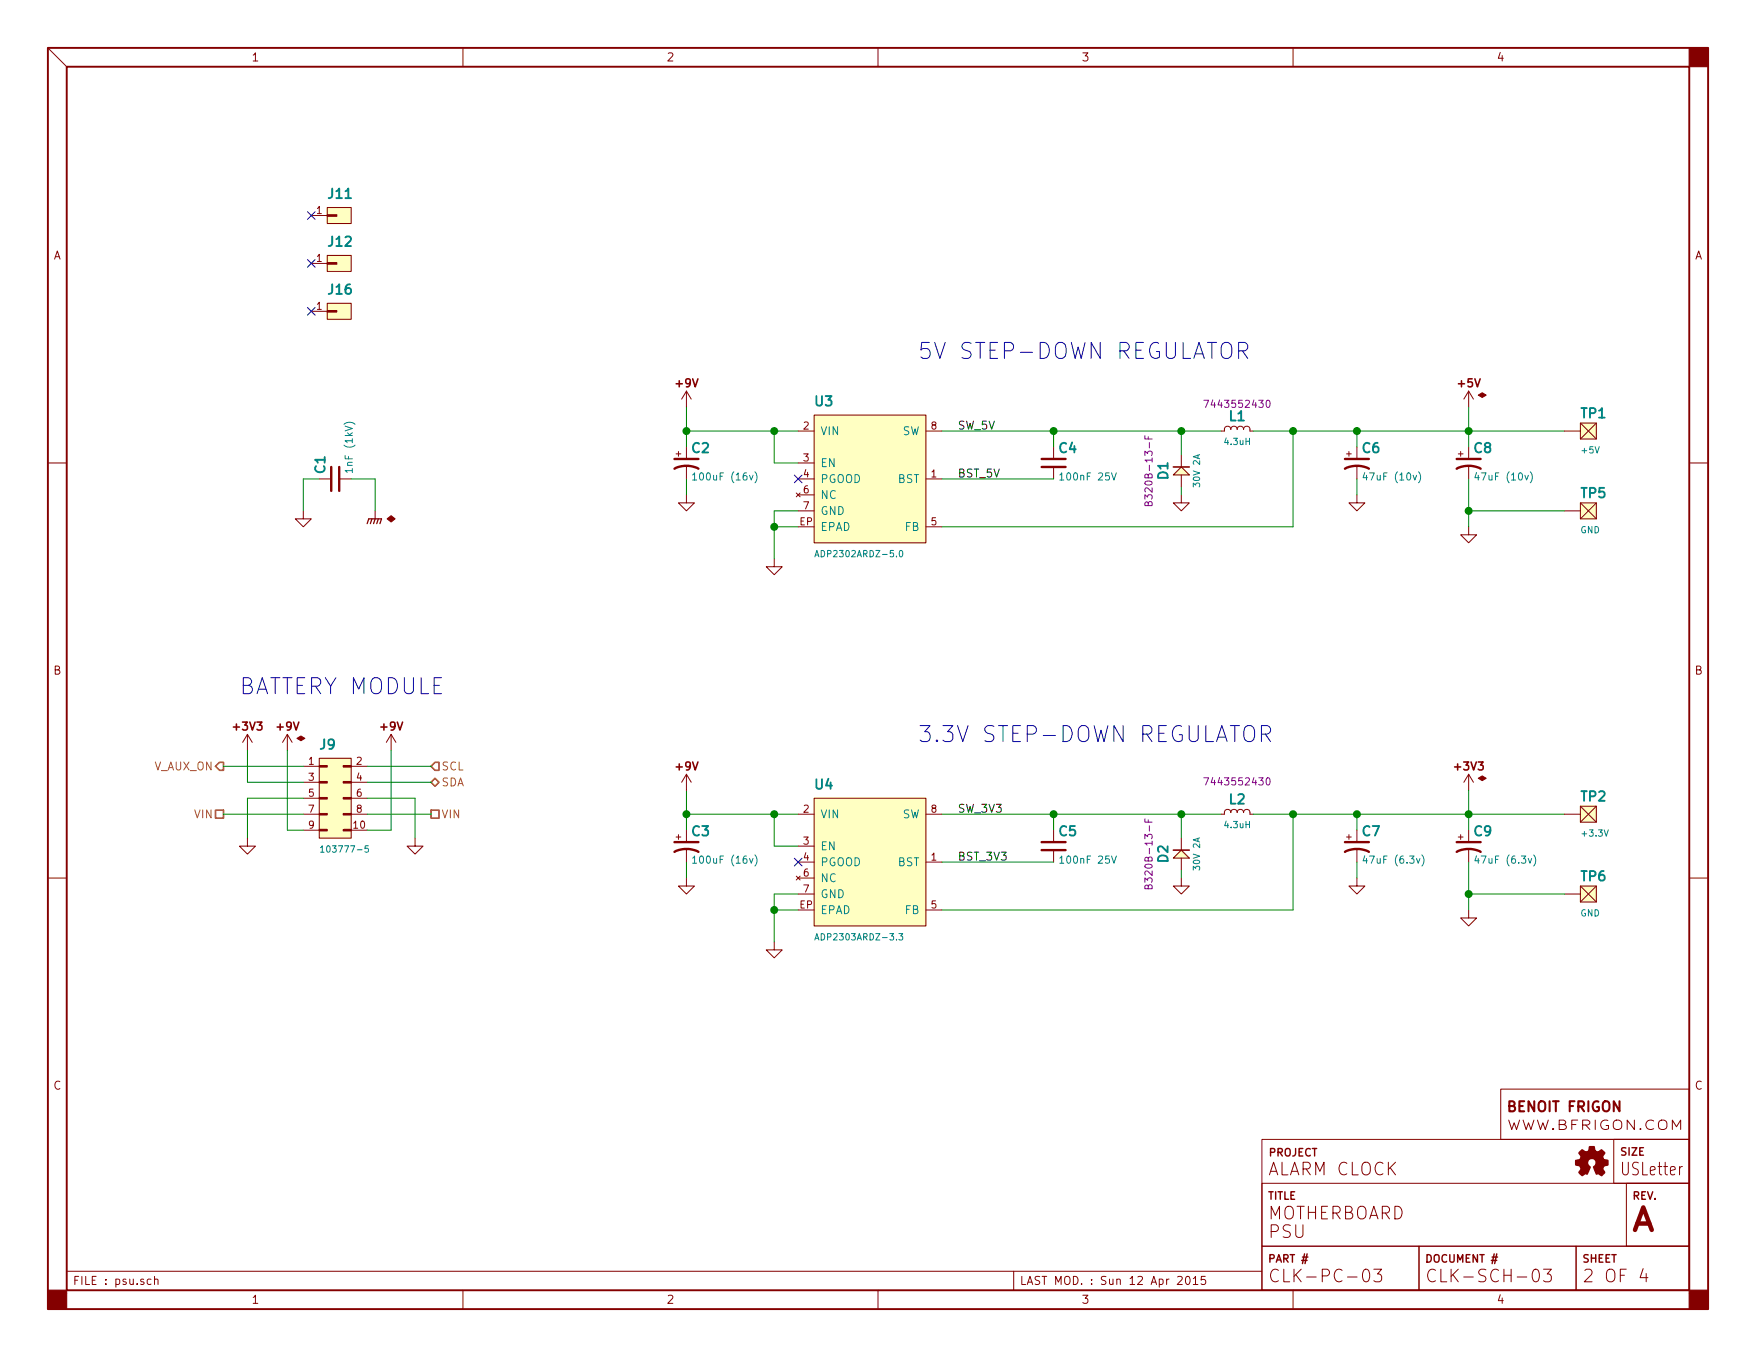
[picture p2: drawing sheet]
<svg xmlns="http://www.w3.org/2000/svg" width="279mm" height="216mm" viewBox="0 0 279 216" stroke-linecap="round" stroke-linejoin="round" font-family="sans-serif">
<g fill="none" stroke="#840000" stroke-width=".16">
<path d="M7.6 7.6l3 3M73.7 7.6v3M139.7 7.6v3M205.7 7.6v3M49.5 34.3h2.6M52.1 33h3.8v2.6h-3.8zM49.5 41.9h2.6M49.5 49.5h2.6M52.1 40.6h3.8v2.6h-3.8zM52.1 48.3h3.8v2.5h-3.8zM7.6 73.7h3M50.8 76.2h1.9"/>
<path d="M54 76.2h1.9M109.2 78.7v1.3h1.3l-1.3 1.3-1.3-1.3h1.3M109.2 62.2v2.6M109.2 71.1v1.9M109.2 74.3v1.9M109.2 62.2l-.7 1.3M109.2 62.2l.8 1.3M126.7 78.4l.6 .6M127 73.7h2.5M127 76.2h2.5M127 68.6h2.5M127 78.7h2.5"/>
<path d="M127.3 78.4l-.6 .6M129.5 66h17.8v20.4h-17.8zM147.3 76.2h2.6M147.3 68.6h2.6M167.6 71.1v1.9M167.6 74.3v1.9M186.7 75.6l1.3-1.3 1.2 1.3zM188 78.7v1.3h1.2l-1.2 1.3-1.3-1.3h1.3M188 72.4v1.9M188 75.6v1.9M194.3 68.6h.5a.54 .54 0 0 1 .4-.8 .54 .54 0 0 1 .6 .5v-.1a.51 .51 0 0 1 .6-.4 .51 .51 0 0 1 .4 .5v-.1a.51 .51 0 0 1 .6-.4 .51 .51 0 0 1 .5 .5 .54 .54 0 0 1 .6-.5 .54 .54 0 0 1 .4 .8h.5M215.9 78.7v1.3h1.3l-1.3 1.3-1.3-1.3h1.3"/>
<path d="M215.9 71.1v1.9M215.9 74.3v1.9M233.7 62.2v2.6M233.7 71.1v1.9M233.7 74.3v1.9M233.7 62.2l-.8 1.3M233.7 62.2l.7 1.3M248.9 68.6h2.6M251.5 67.3h2.5v2.6h-2.5zM251.5 67.3l2.5 2.6M254 67.3l-2.5 2.6M268.8 73.7h3"/>
<path d="M48.3 81.3v1.3h1.2l-1.2 1.2-1.3-1.2h1.3M59.7 81.3v1.3M123.2 88.9v1.3h1.3l-1.3 1.2-1.3-1.2h1.3M127 81.3h2.5M147.3 83.8h2.6M233.7 83.8v1.3h1.2l-1.2 1.3-1.3-1.3h1.3M248.9 81.3h2.6M251.5 80h2.5v2.6h-2.5zM251.5 80l2.5 2.6M254 80l-2.5 2.6M39.4 116.8l-.8 1.3M39.4 116.8v2.6"/>
<path d="M39.4 116.8l.7 1.3M45.7 116.8l-.7 1.3M45.7 116.8v2.6M45.7 116.8l.8 1.3M62.2 116.8l-.7 1.3M62.2 116.8v2.6M62.2 116.8l.8 1.3M7.6 139.7h3M39.4 133.4v1.2h1.2l-1.2 1.3-1.3-1.3h1.3M48.3 121.9h2.5M48.3 124.5h2.5M48.3 127h2.5"/>
<path d="M48.3 129.5h2.5M48.3 132.1h2.5M50.8 120.7h5.1v12.7h-5.1zM55.9 121.9h2.5M55.9 124.5h2.5M55.9 127h2.5M55.9 129.5h2.5M66 133.4v1.2h1.3l-1.3 1.3-1.2-1.3h1.2M109.2 139.7v1.3h1.3l-1.3 1.2-1.3-1.2h1.3M109.2 123.2v2.5M109.2 132.1v1.9M109.2 135.3v1.9"/>
<path d="M109.2 123.2l-.7 1.3M109.2 123.2l.8 1.3M126.7 139.4l.6 .6M127 139.7h2.5M127 129.5h2.5M127 137.2h2.5M127 134.6h2.5M127.3 139.4l-.6 .6M129.5 127h17.8v20.3h-17.8zM147.3 129.5h2.6M147.3 137.2h2.6M167.6 132.1v1.9"/>
<path d="M167.6 135.3v1.9M186.7 136.5l1.3-1.2 1.2 1.2zM188 139.7v1.3h1.2l-1.2 1.2-1.3-1.2h1.3M188 133.4v1.9M188 136.5v1.9M194.3 129.5h.5a.54 .54 0 0 1 .4-.7 .54 .54 0 0 1 .6 .5v-.1a.51 .51 0 0 1 .6-.4 .51 .51 0 0 1 .4 .5v-.1a.51 .51 0 0 1 .6-.4 .51 .51 0 0 1 .5 .5 .54 .54 0 0 1 .6-.5 .54 .54 0 0 1 .4 .7h.5M215.9 139.7v1.3h1.3l-1.3 1.2-1.3-1.2h1.3M215.9 132.1v1.9M215.9 135.3v1.9M233.7 123.2v2.5M233.7 132.1v1.9M233.7 135.3v1.9"/>
<path d="M233.7 123.2l-.8 1.3M233.7 123.2l.7 1.3M248.9 129.5h2.6M251.5 128.3h2.5v2.5h-2.5zM251.5 128.3l2.5 2.5M254 128.3l-2.5 2.5M268.8 139.7h3M123.2 149.9v1.2h1.3l-1.3 1.3-1.3-1.3h1.3M127 142.2h2.5M147.3 144.8h2.6M233.7 144.8v1.3h1.2l-1.2 1.2-1.3-1.2h1.3M248.9 142.2h2.6"/>
<path d="M251.5 141h2.5v2.5h-2.5zM251.5 141l2.5 2.5M254 141l-2.5 2.5M238.8 173.3h30v8h-30zM256.8 178.4a.71 .71 0 0 1 .7-.2 .71 .71 0 0 1 .5 .5v.5a.7 .7 0 0 1-.6 .5 .7 .7 0 0 1-.7-.5zM260 178.2v1.5l-1.1-1.5v1.5M261 179.6h.1h-.2h.1v.1M263.1 178.4a.78 .78 0 0 0-1 0 .78 .78 0 0 0 0 1.1 .78 .78 0 0 0 1 .1M264 178.4a.71 .71 0 0 1 .7-.2 .71 .71 0 0 1 .5 .5v.5a.7 .7 0 0 1-.6 .5 .7 .7 0 0 1-.7-.5zM266.1 179.7v-1.5l.7 1.1 .6-1.1v1.5M200.8 188.3h68v10h-68zM200.8 181.3h68v24h-68z"/>
<path d="M200.8 198.3h25v7h-25zM202.3 193.9v-2l.6 1.5 .7-1.5v2M202.3 195.9h.7a.55 .55 0 0 0 .4-.5 .55 .55 0 0 0-.4-.5h-.7v2M204.7 192a.67 .67 0 0 1 .7 0 .67 .67 0 0 1 .4 .6v.7a.67 .67 0 0 1-.7 .7 .67 .67 0 0 1-.7-.7v-.7zM205.3 195l-.8-.1a.49 .49 0 0 0-.3 .5 .49 .49 0 0 0 .3 .4l.4 .1a.48 .48 0 0 1 .4 .5 .48 .48 0 0 1-.4 .5l-.7-.1M206.2 194.9v1.6l.4 .4h.3l.4-.4v-1.6M206.4 191.9h1.1M206.9 191.9v2M208.2 191.9v2M208.2 192.9h1.1M209.3 191.9v2M210.3 192.9h.6"/>
<path d="M211.2 191.9h-.9v2h.9M212.1 193h.8a.55 .55 0 0 0 .4-.5 .55 .55 0 0 0-.4-.6h-.8v2M212.6 193l.6 .9M214.1 192.9h.7a.49 .49 0 0 0 .3-.5 .49 .49 0 0 0-.3-.5h-.7v2h.8a.53 .53 0 0 0 .4-.5 .53 .53 0 0 0-.5-.5M216.3 192a.67 .67 0 0 1 .7 0 .67 .67 0 0 1 .3 .6v.7a.67 .67 0 0 1-.6 .7 .67 .67 0 0 1-.7-.7v-.7zM217.9 193.9l.7-2 .7 2M218.1 193.4h1M219.9 193h.8a.55 .55 0 0 0 .4-.5 .55 .55 0 0 0-.4-.6h-.8v2M220.4 193l.7 .9M221.9 191.9a1.06 1.06 0 0 1 1.2 .7 1.06 1.06 0 0 1-.4 1.2l-.8 .1zM225.8 198.3h25v7h-25zM250.8 198.3h18v7h-18z"/>
<path d="M256.8 181.3h12v7h-12zM258.8 188.3h10v10h-10zM7.6 205.7h3M10.6 202.3h190.2M24 203.6l-.4-.1-.2 .2 .1 .5 .1 .2 .4-.1M24.6 203.6l.2-.1 .3 .1v.8M24.6 203.1v1.3M73.7 205.3v3M139.7 205.3v3M161.3 202.3v3M187.4 203.2l.5-.1 .1 .1 .1 .2-.8 1h.8M188.7 203.2l.2-.1a.7 .7 0 0 1 .5 .5 .7 .7 0 0 1-.2 .7l-.3 .1-.2-.3-.1-.5z"/>
<path d="M189.9 203.4l.3-.3v1.3M189.9 204.4h.7M191.8 203.1h-.6l-.1 .6 .2-.1h.4l.1 .5-.2 .3-.5-.2M205.7 205.3v3M217.1 202a.47 .47 0 0 1 .7 .3 1.18 1.18 0 0 1-.4 1.6 .5 .5 0 0 1-.5-.3 1.55 1.55 0 0 1 .2-1.6zM218.6 201.9h1.2l-.6 .8a.53 .53 0 0 1 .6 .4v.5l-.1 .2-.8 .1-.3-.1M244.1 202a.47 .47 0 0 1 .7 .3 1.18 1.18 0 0 1-.4 1.6 .5 .5 0 0 1-.5-.3 1.55 1.55 0 0 1 .2-1.6zM245.6 201.9h1.2l-.6 .8a.53 .53 0 0 1 .6 .4v.5l-.1 .2-.8 .1-.3-.1M261.4 201.8l-.4 1.5h1.2M261.9 202.6v1.3M268.8 205.7h3"/>
</g>
<path d="M7.6 7.6h264.2v200.7h-264.2zM10.6 10.6h258.2v194.7h-258.2z" fill="none" stroke="#840000" stroke-width=".3"/>
<g fill="#840000" stroke="#840000" stroke-width=".16">
<path d="M7.6 205.3h3v3h-3z"/>
<path d="M268.8 205.3h3v3h-3z"/>
<path d="M268.8 7.6h3v3h-3z"/>
<path d="M235.2 62.9l.6-.4 .7 .4-.7 .3z"/>
<path d="M50.8 132h1.3v.2h-1.3z"/>
<path d="M50.8 129.4h1.3v.3h-1.3z"/>
<path d="M50.8 126.9h1.3v.2h-1.3z"/>
<path d="M50.8 124.3h1.3v.3h-1.3z"/>
<path d="M50.8 121.8h1.3v.2h-1.3z"/>
<path d="M54.6 132h1.3v.2h-1.3z"/>
<path d="M54.6 129.4h1.3v.3h-1.3z"/>
<path d="M54.6 126.9h1.3v.2h-1.3z"/>
<path d="M54.6 124.3h1.3v.3h-1.3z"/>
<path d="M54.6 121.8h1.3v.2h-1.3z"/>
<path d="M235.2 123.8l.6-.4 .7 .4-.7 .4z"/>
<path d="M47.2 117.5l.7-.4 .6 .4-.6 .4z"/>
<path d="M52.1 34.2h1.5v.2h-1.5z"/>
<path d="M52.1 41.8h1.5v.2h-1.5z"/>
<path d="M52.1 49.4h1.5v.3h-1.5z"/>
<path d="M61.6 82.6l.6-.6 .7 .6-.7 .5z"/>
</g>
<path d="M251.5 183.2a.29 .29 0 0 1 .2-.2 .29 .29 0 0 1 .3 .1l.3 .2a.66 .66 0 0 0 .6-.8v-.1h.7l.1 .4a.56 .56 0 0 0 .4 .5 .56 .56 0 0 0 .7-.3l.2 .1a.31 .31 0 0 1 .3 .3 .31 .31 0 0 1-.2 .3l-.1 .3 .1 .5 .7 .1v.5a.3 .3 0 0 1-.1 .3 .3 .3 0 0 1-.3 0l-.2 .1-.2 .5 .1 .3a.28 .28 0 0 1 .2 .3 .28 .28 0 0 1-.2 .2l-.3 .2-.5-.3-.3 .1-.4-1.1a.73 .73 0 0 0 .4-1 .73 .73 0 0 0-1.1-.3 .73 .73 0 0 0-.1 1.1l.2 .2-.4 1.1-.3-.1-.3 .1a.3 .3 0 0 1-.3 .2 .3 .3 0 0 1-.2-.2l-.3-.3 .4-.5-.1-.4a.43 .43 0 0 0-.6-.2l-.2-.1v-.3a.27 .27 0 0 1 0-.4 .27 .27 0 0 1 .4 0l.3-.1 .2-.5-.4-.6z" fill="#840000" stroke="#840000" stroke-width=".25"/>
<path d="M34.3 128.9h1.3v1.3h-1.3zM34.3 121.9l.6-.6h.7v1.3h-.7zM68.6 124.5l.6-.7 .6 .7-.6 .6zM68.6 121.9l.6-.6h.6v1.3h-.6zM68.6 128.9h1.2v1.3h-1.2z" fill="none" stroke="#848400" stroke-width=".25"/>
<g fill="#ffffc2" stroke="#ffffc2" stroke-width=".25">
<path d="M129.5 66h17.8v20.4h-17.8z"/>
<path d="M186.7 75.6l1.3-1.3 1.2 1.3z"/>
<path d="M50.8 120.7h5.1v12.7h-5.1z"/>
<path d="M129.5 127h17.8v20.3h-17.8z"/>
<path d="M186.7 136.5l1.3-1.2 1.2 1.2z"/>
<path d="M52.1 33h3.8v2.6h-3.8z"/>
<path d="M52.1 40.6h3.8v2.6h-3.8z"/>
<path d="M251.5 67.3h2.5v2.6h-2.5z"/>
<path d="M251.5 128.3h2.5v2.5h-2.5z"/>
<path d="M251.5 80h2.5v2.6h-2.5z"/>
<path d="M251.5 141h2.5v2.5h-2.5z"/>
<path d="M52.1 48.3h3.8v2.5h-3.8z"/>
</g>
<g fill="none" stroke="#008484" stroke-width=".16">
<path d="M54.7 67.5a1.31 1.31 0 0 1 1.8 0M56.1 74.9h-1.2l.3 .3M56.1 74.5v.7M110.2 75.6l.3-.4v1.2M110.2 76.4h.6M120.1 75.1a1.31 1.31 0 0 1 0 1.7M168.6 75.6l.3-.4v1.2M168.6 76.4h.7M176.9 75.2l.3 1.2 .4-1.2M217.1 75.2l-.2 .8h.7M225.7 75.1a1.31 1.31 0 0 1 0 1.7M234.9 75.2l-.2 .8h.7"/>
<path d="M243.5 75.1a1.31 1.31 0 0 1 0 1.7M129.6 88.6l.4-1 .3 1M129.7 88.3h.5M143.2 87.7l.1-.1a.55 .55 0 0 1 .4 .5 .55 .55 0 0 1-.4 .5l-.2-.4zM51 134.9l.3-.3v1M51 135.6h.6M58.6 134.6h-.5v.5l.1-.1h.3l.1 .5-.2 .1-.3-.1M110.2 136.5l.3-.3v1.1M110.2 137.3h.6M120.1 136a1.31 1.31 0 0 1 0 1.8M168.6 136.5l.3-.3v1.1M168.6 137.3h.7"/>
<path d="M176.9 136.2l.3 1.1 .4-1.1M217.1 136.1l-.2 .9h.7M226.2 136a1.31 1.31 0 0 1 0 1.8M234.9 136.1l-.2 .9h.7M244 136a1.31 1.31 0 0 1 0 1.8M129.6 149.6l.4-1.1 .3 1.1M129.7 149.3h.5M143 148.5h.6l-.3 .4 .3 .1v.5l-.1 .1-.5-.1"/>
</g>
<path d="M186.7 74.3h2.5M186.7 135.3h2.5" fill="none" stroke="#840000" stroke-width=".25"/>
<path d="M182.2 69.3v.6h1.1M182.7 69.5v.4M191.5 63.7h.8l-.5 1.1M201.5 63.8l.2-.1a.61 .61 0 0 1 .4 .5 .61 .61 0 0 1-.4 .6l-.2-.1-.1-.3zM182.7 80.1l.2-.3 .3 .1 .1 .1v.4h-1.1l.1-.5h.2l.2 .1v.4M182.2 130.3v.5h1.1M182.7 130.4v.4M191.5 123.7h.8l-.5 1.2M201.5 123.9l.2-.2a.61 .61 0 0 1 .4 .6 .61 .61 0 0 1-.4 .6l-.2-.1-.1-.3zM182.7 141l.2-.2h.3l.1 .2v.4h-1.1l.1-.5 .2-.1 .2 .1v.5" fill="none" stroke="#840084" stroke-width=".16"/>
<g fill="none" stroke="#840000" stroke-width=".38">
<path d="M52.7 74.3v3.8M54 74.3v3.8M107.3 74.6a4.2 4.2 0 0 1 3.8 0M107.3 73h3.8M165.7 74.3h3.8M165.7 73h3.8M214 74.6a4.2 4.2 0 0 1 3.8 0M214 73h3.8M231.8 74.6a4.2 4.2 0 0 1 3.8 0M231.8 73h3.8M107.3 135.5a4.2 4.2 0 0 1 3.8 0M107.3 134h3.8"/>
<path d="M165.7 135.3h3.8M165.7 134h3.8M214 135.5a4.2 4.2 0 0 1 3.8 0M214 134h3.8M231.8 135.5a4.2 4.2 0 0 1 3.8 0M231.8 134h3.8"/>
</g>
<g fill="none" stroke="#008400" stroke-width=".16">
<path d="M50.8 76.2h-2.5v5.1M55.9 76.2h3.8v5.1M109.2 68.6h17.8M109.2 64.8v6.3M109.2 76.2v2.5M123.2 68.6v5.1h3.8M149.9 68.6h44.4M149.9 76.2h17.7M167.6 68.6v2.5M188 68.6v3.8M188 77.5v1.2M199.4 68.6h49.5"/>
<path d="M205.7 68.6v15.2h-55.8M215.9 68.6v2.5M215.9 76.2v2.5M233.7 64.8v6.3M233.7 76.2v7.6M123.2 83.8h3.8M127 81.3h-3.8v7.6M233.7 81.3h15.2M39.4 119.4v5.1h8.9M45.7 119.4v12.7h2.6M62.2 119.4v12.7h-3.8M35.6 129.5h12.7"/>
<path d="M35.6 121.9h12.7M48.3 127h-8.9v6.4M58.4 129.5h10.2M58.4 127h7.6v6.4M58.4 124.5h10.2M58.4 121.9h10.2M109.2 125.7v6.4M109.2 137.2v2.5M109.2 129.5h17.8M123.2 129.5v5.1h3.8M149.9 129.5h44.4M149.9 137.2h17.7"/>
<path d="M167.6 129.5v2.6M188 129.5v3.9M188 138.4v1.3M199.4 129.5h49.5M205.7 129.5v15.3h-55.8M215.9 129.5v2.6M215.9 137.2v2.5M233.7 125.7v6.4M233.7 137.2v7.6M123.2 144.8h3.8M127 142.2h-3.8v7.7M233.7 142.2h15.2"/>
</g>
<g fill="#008400" stroke="#008400" stroke-width=".25">
<circle cx="188" cy="68.6" r=".51"/>
<circle cx="167.6" cy="68.6" r=".51"/>
<circle cx="205.7" cy="68.6" r=".51"/>
<circle cx="215.9" cy="68.6" r=".51"/>
<circle cx="233.7" cy="68.6" r=".51"/>
<circle cx="123.2" cy="83.8" r=".51"/>
<circle cx="188" cy="129.5" r=".51"/>
<circle cx="167.6" cy="129.5" r=".51"/>
<circle cx="205.7" cy="129.5" r=".51"/>
<circle cx="215.9" cy="129.5" r=".51"/>
<circle cx="233.7" cy="129.5" r=".51"/>
<circle cx="123.2" cy="144.8" r=".51"/>
<circle cx="123.2" cy="129.5" r=".51"/>
<circle cx="109.2" cy="129.5" r=".51"/>
<circle cx="109.2" cy="68.6" r=".51"/>
<circle cx="123.2" cy="68.6" r=".51"/>
<circle cx="233.7" cy="81.3" r=".51"/>
<circle cx="233.7" cy="142.2" r=".51"/>
</g>
<path d="M197.1 55.8h.9a.7 .7 0 0 0 .6-.6 .7 .7 0 0 0-.6-.7h-.9v2.5M197.7 55.8l.8 1.2M200.7 116.8h1a.7 .7 0 0 0 .5-.7 .7 .7 0 0 0-.5-.7h-1v2.6M201.3 116.8l.9 1.2" fill="none" stroke="#0000c2" stroke-width=".16"/>
<path d="M48.9 33.7l1.2 1.2M50.1 33.7l-1.2 1.2M48.9 48.9l1.2 1.2M48.9 41.3l1.2 1.2M50.1 48.9l-1.2 1.2M50.1 41.3l-1.2 1.2M126.4 75.6l1.2 1.2M127.6 75.6l-1.2 1.2M126.4 136.6l1.2 1.2M127.6 136.6l-1.2 1.2" fill="none" stroke="#000084" stroke-width=".16"/>
<path d="M58.4 83.3l.3-.7h2l-.2 .7M59.2 82.6l-.3 .7M59.7 82.6l-.3 .7M60.2 82.6l-.3 .7" fill="none" stroke="#840000" stroke-width=".2"/>
<text font-size="5" fill="#840000" x="259.8" y="195.9">A</text>
<g font-size="3.5" fill="#0000c2">
<text x="146" y="57.2">5V STEP-DOWN REGULATOR</text>
<text x="38.1" y="110.5">BATTERY MODULE</text>
<text x="146" y="118.1">3.3V STEP-DOWN REGULATOR</text>
</g>
<g font-size="2.8" fill="#840000">
<text x="201.8" y="187">ALARM CLOCK</text>
<text x="257.8" y="187">USLetter</text>
<text x="201.8" y="204">CLK-PC-03</text>
<text x="226.8" y="204">CLK-SCH-03</text>
<text x="251.8" y="204">2 OF 4</text>
</g>
<text font-size="2.2" fill="#840000" x="239.8" y="176.9">BENOIT FRIGON</text>
<g font-size="2.1" fill="#008484">
<text x="52.3" y="31.6">J11</text>
<text x="52.3" y="39.2">J12</text>
<text x="52.3" y="46.8">J16</text>
<text x="129.7" y="64.6">U3</text>
<text x="195.6" y="67">L1</text>
<text x="251.6" y="66.5">TP1</text>
<text x="51.7" y="75.3" transform="rotate(-90 51.7 75.3)">C1</text>
<text x="110.1" y="72.1">C2</text>
<text x="168.5" y="72.1">C4</text>
<text x="185.9" y="76.3" transform="rotate(-90 185.9 76.3)">D1</text>
<text x="216.8" y="72.1">C6</text>
<text x="234.6" y="72.1">C8</text>
<text x="251.6" y="79.2">TP5</text>
<text x="50.9" y="119.2">J9</text>
<text x="129.7" y="125.6">U4</text>
<text x="195.6" y="127.9">L2</text>
<text x="251.6" y="127.5">TP2</text>
<text x="110.1" y="133">C3</text>
<text x="168.5" y="133">C5</text>
<text x="185.9" y="137.2" transform="rotate(-90 185.9 137.2)">D2</text>
<text x="216.8" y="133">C7</text>
<text x="234.6" y="133">C9</text>
<text x="251.6" y="140.2">TP6</text>
</g>
<text font-size="2.1" fill="#840000" x="239.8" y="179.8">WWW.BFRIGON.COM</text>
<g font-size="1.8" fill="#840000">
<text x="40.2" y="9.8">1</text>
<text x="106.2" y="9.8">2</text>
<text x="172.2" y="9.8">3</text>
<text x="238.3" y="9.8">4</text>
<text x="8.5" y="41.3">A</text>
<text x="269.6" y="41.3">A</text>
<text x="107.6" y="61.6">+9V</text>
<text x="232.1" y="61.6">+5V</text>
<text x="8.5" y="107.3">B</text>
<text x="269.6" y="107.3">B</text>
<text x="37.3" y="116.2">+3V3</text>
<text x="44.1" y="116.2">+9V</text>
<text x="60.6" y="116.2">+9V</text>
<text x="107.6" y="122.6">+9V</text>
<text x="231.6" y="122.6">+3V3</text>
<text x="8.5" y="173.4">C</text>
<text x="269.6" y="173.4">C</text>
<text x="11.6" y="204.4">FILE : psu.sch</text>
<text x="40.2" y="207.4">1</text>
<text x="106.2" y="207.4">2</text>
<text x="162.3" y="204.4">LAST MOD. : Sun 12 Apr 2015</text>
<text x="172.2" y="207.4">3</text>
<text x="238.3" y="207.4">4</text>
</g>
<g font-size="1.8" fill="#008484">
<text x="130.6" y="69.2">VIN</text>
<text x="143.5" y="69.2">SW</text>
<text x="130.6" y="74.3">EN</text>
<text x="130.6" y="76.8">PGOOD</text>
<text x="142.8" y="76.8">BST</text>
<text x="130.6" y="79.4">NC</text>
<text x="130.6" y="81.9">GND</text>
<text x="130.6" y="84.5">EPAD</text>
<text x="143.9" y="84.5">FB</text>
<text x="130.6" y="130.2">VIN</text>
<text x="143.5" y="130.2">SW</text>
<text x="130.6" y="135.3">EN</text>
<text x="130.6" y="137.8">PGOOD</text>
<text x="142.8" y="137.8">BST</text>
<text x="130.6" y="140.3">NC</text>
<text x="130.6" y="142.9">GND</text>
<text x="130.6" y="145.4">EPAD</text>
<text x="143.9" y="145.4">FB</text>
</g>
<g font-size="1.8">
<text x="152.4" y="68.3">SW_5V</text>
<text x="152.4" y="75.9">BST_5V</text>
<text x="152.4" y="129.3">SW_3V3</text>
<text x="152.4" y="136.9">BST_3V3</text>
</g>
<g font-size="1.8" fill="#848400">
<text x="24.4" y="122.6">V_AUX_ON</text>
<text x="70.3" y="125.1">SDA</text>
<text x="70.3" y="122.6">SCL</text>
<text x="30.9" y="130.2">VIN</text>
<text x="70.3" y="130.2">VIN</text>
</g>
<g font-size="1.7" fill="#840000">
<text x="201.9" y="184">PROJECT</text>
<text x="257.8" y="183.8">SIZE</text>
<text x="201.8" y="190.9">TITLE</text>
<text x="259.8" y="190.9">REV.</text>
<text x="201.8" y="200.9">PART #</text>
<text x="226.8" y="200.9">DOCUMENT #</text>
<text x="251.8" y="200.9">SHEET</text>
</g>
<g font-size="1.6" fill="#840000">
<text x="50.4" y="34">1</text>
<text x="50.4" y="41.7">1</text>
<text x="50.4" y="49.3">1</text>
<text x="127.8" y="68.3">2</text>
<text x="148.2" y="68.3">8</text>
<text x="127.8" y="73.4">3</text>
<text x="127.8" y="75.9">4</text>
<text x="148.2" y="75.9">1</text>
<text x="127.2" y="83.6">EP</text>
<text x="127.8" y="78.5">6</text>
<text x="127.8" y="81">7</text>
<text x="148.2" y="83.6">5</text>
<text x="49.1" y="121.7">1</text>
<text x="49.1" y="124.2">3</text>
<text x="56.7" y="121.7">2</text>
<text x="56.7" y="124.2">4</text>
<text x="49.1" y="126.7">5</text>
<text x="49.1" y="129.3">7</text>
<text x="49.1" y="131.8">9</text>
<text x="56.3" y="131.8">10</text>
<text x="56.7" y="126.7">6</text>
<text x="56.7" y="129.3">8</text>
<text x="127.8" y="129.3">2</text>
<text x="148.2" y="129.3">8</text>
<text x="127.8" y="134.4">3</text>
<text x="127.8" y="136.9">4</text>
<text x="148.2" y="136.9">1</text>
<text x="127.8" y="139.4">6</text>
<text x="127.8" y="142">7</text>
<text x="127.2" y="144.5">EP</text>
<text x="148.2" y="144.5">5</text>
</g>
<g font-size="1.6" fill="#840084">
<text x="192.4" y="64.9">7443552430</text>
<text x="183.4" y="79.3" transform="rotate(-90 183.4 79.3)">B320B-13-F</text>
<text x="192.4" y="124.9">7443552430</text>
<text x="183.4" y="140.3" transform="rotate(-90 183.4 140.3)">B320B-13-F</text>
</g>
<g font-size="1.6" fill="#008484">
<text x="56.1" y="74.8" transform="rotate(-90 56.1 74.8)">1nF (1kV)</text>
<text x="111" y="76.4">100uF (16v)</text>
<text x="169.1" y="76.4">100nF 25V</text>
<text x="217.6" y="76.4">47uF (10v)</text>
<text x="235.3" y="76.4">47uF (10v)</text>
<text x="111" y="137.4">100uF (16v)</text>
<text x="169.1" y="137.4">100nF 25V</text>
<text x="217.6" y="137.4">47uF (6.3v)</text>
<text x="235.4" y="137.4">47uF (6.3v)</text>
</g>
<g font-size="1.4" fill="#008484">
<text x="194.9" y="70.8">4.3uH</text>
<text x="190.9" y="77.3" transform="rotate(-90 190.9 77.3)">30V 2A</text>
<text x="251.7" y="72.1">+5V</text>
<text x="130.4" y="88.6">ADP2302ARDZ-5.0</text>
<text x="251.4" y="84.8">GND</text>
<text x="194.9" y="131.7">4.3uH</text>
<text x="51.8" y="135.6">103777-5</text>
<text x="251.9" y="133.1">+3.3V</text>
<text x="190.9" y="138.3" transform="rotate(-90 190.9 138.3)">30V 2A</text>
<text x="130.4" y="149.6">ADP2303ARDZ-3.3</text>
<text x="251.4" y="145.8">GND</text>
</g>
<g font-size="1.4" fill="#840000">
<text x="107.5" y="72.6">+</text>
<text x="214.2" y="72.6">+</text>
<text x="232" y="72.6">+</text>
<text x="107.5" y="133.6">+</text>
<text x="214.2" y="133.6">+</text>
<text x="232" y="133.6">+</text>
</g>
</svg>
